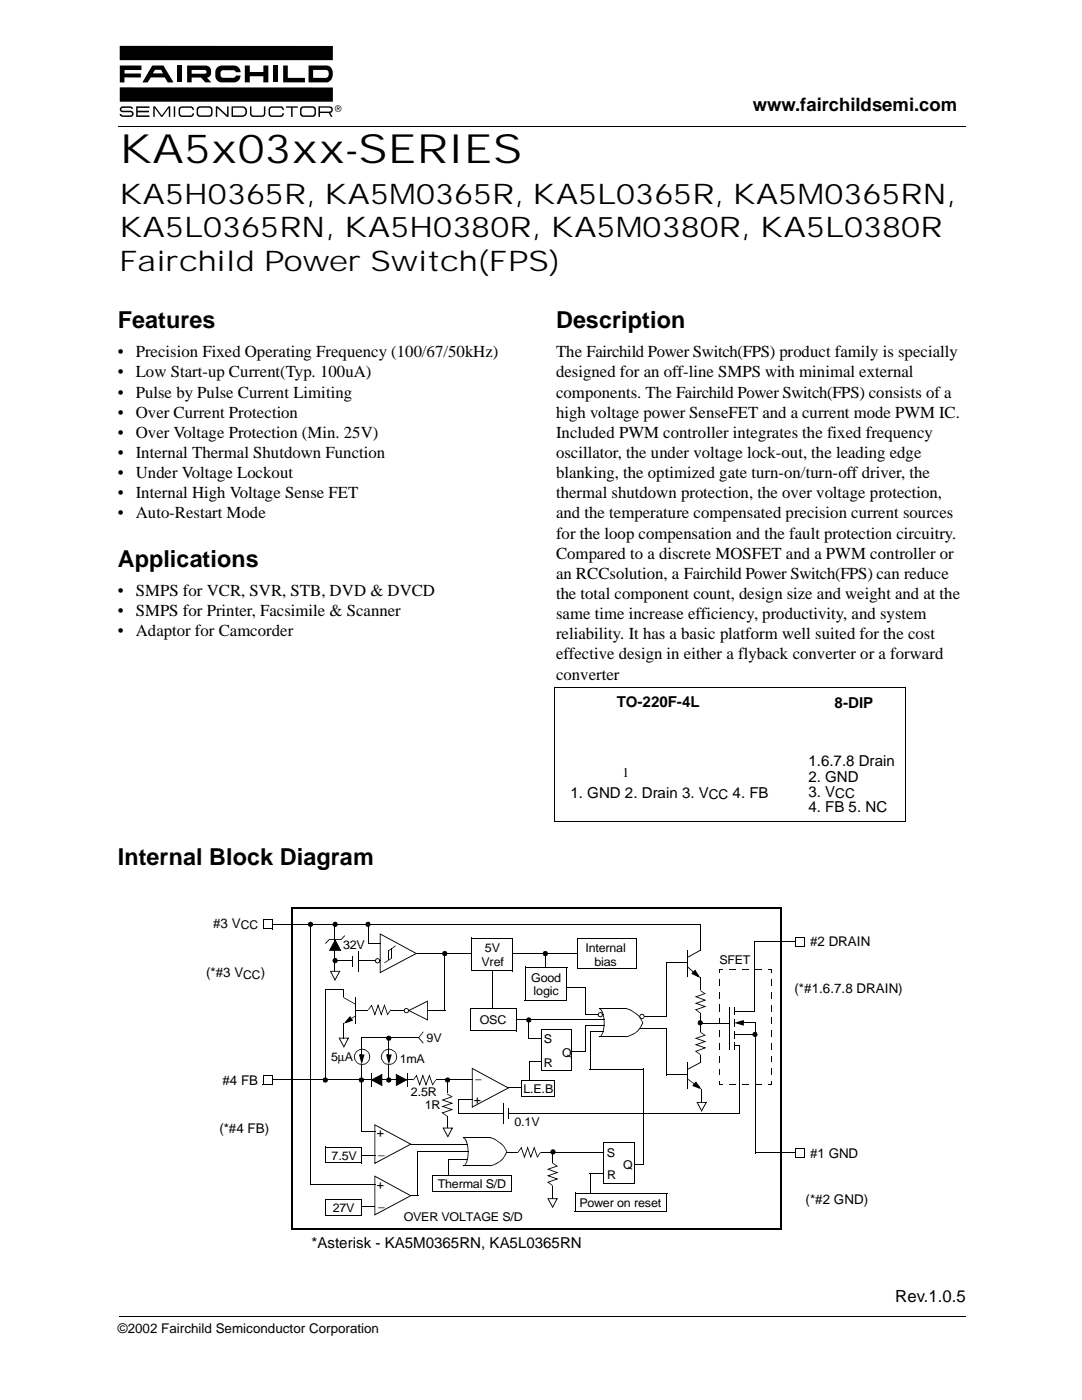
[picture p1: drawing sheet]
<svg xmlns="http://www.w3.org/2000/svg" width="216mm" height="279mm" viewBox="0 0 216 279" stroke-linecap="round" stroke-linejoin="round" font-family="sans-serif">
<path d="M23.7 262.7l.1 .1z" fill="#000"/>
<path d="M23.8 262.8h169" fill="none" stroke="#000" stroke-width=".2"/>
<path d="M196.1 51.3h8.4v168.9h-8.4z" fill="#fff"/>
<path d="M23.7 25.1v.1z" fill="#000"/>
<path d="M23.7 25.1h169" fill="none" stroke="#000" stroke-width=".2"/>
<g fill="#fff">
<path d="M153.2 257.6h39.5v3.6h-39.5z"/>
<path d="M23.7 9h44.5v14.5h-44.5z"/>
</g>
<g fill="#000">
<path d="M23.9 13.1h4.3v.9h-3.3v.7h3.2v.8l-3.3-.1v1.1h-.9zM35.3 13.1h1v3.3h-1zM43.2 13.6l.7-.5h.4h2.4a1.34 1.34 0 0 1 1.3 1.3h-.9l-.6-.4-2.2 .1a.84 .84 0 0 0 .2 1.4h2h.3l.3-.4h.9a1.29 1.29 0 0 1-1.3 1.3h-2.4a1.52 1.52 0 0 1-1.3-2zM48.9 13.1h.9v1.3h2.7v-1.3h1v3.3h-1v-1.2h-2.7v1.2h-1zM54.6 13.1h.9v3.3h-.9zM56.5 13.1h.9v2.4h3.4v.9h-4.3zM23.9 9.2h42.5v2.8h-42.5zM23.9 17.4l42.5 .1v2.8h-42.5zM24.1 21.4l.4-.2 1.8 .1 .3 .4-.8-.2h-1.3l-.3 .1v.2l.1 .3h.2h1.5a.62 .62 0 0 1 .7 .6 .62 .62 0 0 1-.7 .6h-1.5a.63 .63 0 0 1-.6-.5h.3l.3 .2h1.6a.32 .32 0 0 0 .3-.3 .32 .32 0 0 0-.3-.3h-1.6a.57 .57 0 0 1-.6-.3 .57 .57 0 0 1 .2-.7zM27.2 21.2h2.6v.3h-2.3v.6h2.2v.3h-2.2v.6h2.3v.3h-2.6zM30.6 21.2h.3l1.4 1.9 1.3-1.9h.4v2.1h-.3v-1.8l-1.3 1.8h-.2l-1.3-1.8v1.8h-.3zM35.8 21.4l.5-.2h1.8a.65 .65 0 0 1 .6 .8h-.3v-.3l-.4-.2h-1.7l-.3 .2-.1 1 .2 .3 .2 .1h1.7l.4-.2v-.3h.3a.65 .65 0 0 1-.6 .7h-1.8a.64 .64 0 0 1-.7-.6v-.8z"/>
<path d="M43.1 21.2h.3l1.9 1.8v-1.8h.3v2.1h-.3l-2-1.8v1.8h-.2zM49.9 21.2h.3v1.5l.2 .3h2.1l.2-.4v-1.4h.3v1.4a.65 .65 0 0 1-.7 .7h-1.8a.64 .64 0 0 1-.6-.6zM53.8 21.4l.4-.2h1.8a.65 .65 0 0 1 .6 .8h-.2l-.1-.3-.3-.2h-1.7l-.4 .2v1l.2 .3 .2 .1h1.7l.3-.2 .1-.3h.3a.65 .65 0 0 1-.7 .7h-1.8a.64 .64 0 0 1-.6-.6v-.8zM57.1 21.2h2.3v.3h-1v1.8h-.3v-1.8h-1z"/>
<path d="M30.4 13.1l-2 3.4h1.1l.6-1h2.8l.6 1h1.1l-2-3.4zM30.9 13.9h1.2l.4 .7h-2z"/>
<path d="M37.3 13.1v3.3h.9v-.9h1.9l.9 .9h1.2l-.9-.9a1.25 1.25 0 0 0 .9-1.3 1.25 1.25 0 0 0-1.1-1.1zM38.2 14h2.6a.37 .37 0 0 1 .4 .3 .37 .37 0 0 1-.4 .4h-2.6z"/>
<path d="M61.6 13.1v3.3h3.8a1.87 1.87 0 0 0 .1-3.3zM62.5 14h2.6a.86 .86 0 0 1 .5 .8 .86 .86 0 0 1-.5 .7h-2.6z"/>
<path d="M39.4 21.4a1.69 1.69 0 0 0 0 1.7l.5 .2h1.9a.64 .64 0 0 0 .6-.6v-.8a.64 .64 0 0 0-.6-.7h-1.9zM39.6 21.7l.4-.2 1.9 .1a1.14 1.14 0 0 1 .2 1.2l-.4 .2h-2a1.14 1.14 0 0 1-.1-1.3z"/>
<path d="M46.2 21.2v2.1h2.2a1.07 1.07 0 0 0 .9-1.2 1.07 1.07 0 0 0-1.2-.9zM46.5 21.5h1.9a.81 .81 0 0 1 .6 .8 .81 .81 0 0 1-.6 .7h-1.9z"/>
<path d="M60.1 21.4a1.69 1.69 0 0 0 0 1.7l.4 .2h1.9a.64 .64 0 0 0 .6-.6v-.8a.64 .64 0 0 0-.6-.7h-1.9zM60.2 21.7l.4-.2 1.9 .1a1.14 1.14 0 0 1 .2 1.2l-.4 .2h-1.9a1.14 1.14 0 0 1-.2-1.3z"/>
<path d="M63.5 21.2v2.1h.3v-.7h1.8l.4 .7h.4l-.4-.8a.69 .69 0 0 0 .4-.6 .69 .69 0 0 0-.4-.6zM63.8 21.5h2l.3 .4-.1 .3-.3 .1h-1.9z"/>
<path d="M66.9 21.7a.56 .56 0 0 1 1.1 0 .56 .56 0 0 1-1.1 0zM66.8 21.7a.67 .67 0 0 0 1.3 0 .67 .67 0 0 0-1.3 0zM67.2 21.3v.8h.1v-.4l.5 .4-.2-.4h.1v-.3zM67.3 21.4h.3v.2h-.3z"/>
</g>
<path d="M34.8 21.2v2.1" fill="none" stroke="#000" stroke-width=".29"/>
<g fill="#fff">
<path d="M23.5 169.5h168.9v85.9h-168.9z"/>
<path d="M42.2 178.9h6v3.5h-6z"/>
<path d="M165.9 183.5h11v3.3h-11z"/>
<path d="M166 229.3h7.3v3.4h-7.3z"/>
</g>
<path d="M67.7 207.2h1.8l-.9 1.7z" fill="#fff"/>
<path d="M67.7 207.1h2l-1.1 2-.1-.2 .9-1.8 .2 .1-1.9 .1zM67.5 207.1h.3l.9 1.8-.2 .1z" fill="#000"/>
<path d="M92.4 227.1l.2 .1a5 5 0 0 1 .2 5.3l-.4 .2z" fill-rule="evenodd" fill="#fff"/>
<path d="M92.4 227l.1 .2zM92.4 232.6l.1 .1zM92.5 227l.4 .3a5.6 5.6 0 0 1-.1 5.2v-.1l.3-.6 .2-.8v-1.1l-.3-1.9-.2-.6-.4-.2zM92.3 227.1h.2zM92.4 232.6v.1zM92.4 232.6l.2-.1v.2h-.1zM92.6 232.5l.2-.1v.1l-.2 .2z" fill="#000"/>
<path d="M92.5 227.1h5.4M92.5 232.7h5.4" fill="none" stroke="#000" stroke-width=".2"/>
<path d="M97.9 227.1a4.9 4.9 0 0 1 3.2 2.8 4.5 4.5 0 0 1-3.2 2.8z" fill-rule="evenodd" fill="#fff"/>
<g fill="#000">
<path d="M66.8 184.4l.1 .1zM68.5 197.5h.1v1.6h-.1zM70.8 199.1l.2 .1zM75.9 191.7v.2zM75.8 186.4h.1v7.8l-.1-.2 7.2-3.8 .3 .1-7.5 4zM75.8 186.2l7.3 4-.1 .2-7.2-3.9zM83.1 190.2l.1 .2zM68.5 204.2l.2 .1zM69.7 203.1l.3-.2 .2 .3-.3 .2zM69.7 202.9l.2-.1 .1 .4-.8 .9-.2-.3 1.2-.4 .1 .4-.4-.4 .3-.2 .2 .5-1.8 .6zM70.1 203.2l.1 .1zM70.9 200.3v.2z"/>
<path d="M68.5 199.1l2.4 1.2-.1 .1zM70.8 202.7l.1 .2zM70.1 203.2l.7-.5 .1 .2-.7 .4zM94.1 213.2h.2v7.8l-.1-.1 7.2-3.9 .2 .1-7.5 4zM94.1 213.1l7.4 3.9-.1 .2-7.2-3.9zM101.4 217l.1 .2zM74.8 230.5l.1 .1zM74.7 224.5h.2l-.1 7.7v-.1l7.1-3.8h.3l-7.5 4zM74.7 234.7h.2l-.1 7.8v-.1l7.1-3.9 .3 .1-7.5 4zM81.9 228.3l.1 .2zM74.7 224.3l7.3 4-.1 .1-7.1-3.8zM74.7 234.6l7.3 3.9-.1 .2-7.1-3.9z"/>
<path d="M82 238.5h1.5v.2h-1.5zM97.9 227a5.1 5.1 0 0 1 3.3 2.9l-.7 1.4-.9 .7-.1-.1 .8-.8 .8-1.2-.9-1.4-1.4-1-.9-.3zM97.8 227.1h.2zM97.9 232.6v.1zM97.9 232.6l.8-.3v.2l-.8 .2zM98.6 232.3l.9-.4 .1 .1-.9 .5zM74.7 240.7l.1 .2z"/>
</g>
<g fill="none" stroke="#000" stroke-width=".2">
<path d="M64.8 197.6h3.7M64.9 197.6v17.9M66.8 191.8h9.1M66.8 184.5v9.4M70.9 199.2v5.1M73.4 188.2h2.5M73.4 184.4v3.8M83.2 190.3h32.1M88.8 190.2v11.5M68.6 204.3v2.9M70.8 201.7h18.1M72.1 207.1h11.4"/>
<path d="M72.2 207.1v18.9M101.5 217.1h2.6M64.9 232.1h7.3M65 228.9h7.3M65 239.4h7.3M65 228.9v3.2M65 239.3v3.2M72.1 230.5h2.7M72.2 228.9v3.3M72.2 239.4v3.2M72.2 225.9h2.7M82 228.4h11.3"/>
<path d="M83.4 229.9h10.1M83.4 229.8v8.8M86.3 237.8h15.7M86.4 234.4v3.4M86.4 234.5h15.7M89.5 231.5h3.8M89.5 231.4v3.1M101 230h19.4M102 234.5v3.4M110.3 230v9.2M114.8 238.1v3.6M114.8 238.2h18.3"/>
<path d="M117.7 234.1h2.8M117.8 234.1v4.1M120.4 236.2h6.1M120.4 228h6.2M120.4 227.9v8.3M126.5 228v8.3M133.1 238.2v3.6M64.9 242.5h7.3M72.1 240.8h2.6M114.7 241.7h18.4"/>
</g>
<path d="M69.8 203l.4 .6-1.1 .4z" fill-rule="evenodd" fill="#000"/>
<path d="M119.5 201.3l.3 .1a5.1 5.1 0 0 1 .1 5.3l-.4 .2z" fill-rule="evenodd" fill="#fff"/>
<path d="M119.5 201.2l.1 .2zM119.5 206.8l.1 .2zM119.6 201.2l.4 .3a5.7 5.7 0 0 1 0 5.3l-.1-.1 .3-.6 .2-.9 .1-1-.3-2-.3-.6-.4-.2zM119.4 206.9h.2zM119.5 201.2v.2zM119.5 206.8h.2l.1 .1-.3 .1zM119.7 206.8l.2-.1 .1 .1-.2 .1z" fill="#000"/>
<path d="M119.6 201.3h5.5M119.6 206.9h5.5" fill="none" stroke="#000" stroke-width=".2"/>
<path d="M125 201.3a4.8 4.8 0 0 1 3.3 2.8 4.4 4.4 0 0 1-3.3 2.8z" fill-rule="evenodd" fill="#fff"/>
<path d="M89.3 215.4l.2 .1zM103.1 203.5l.1 .1zM125 201.2a5 5 0 0 1 3.4 3l-.8 1.3-.9 .8-.1-.2 .9-.7 .7-1.2-.9-1.5-1.3-.9-1-.4zM125 201.2v.2zM124.9 206.9h.2zM125 206.8l.8-.3 .1 .2-.9 .3zM125.8 206.5l.8-.4 .1 .2-.8 .4z" fill="#000"/>
<g fill="none" stroke="#000" stroke-width=".2">
<path d="M104.7 199.6h8.4M104.8 193h8.4M104.8 192.9v6.7M113 197h3.8M113.1 193v6.7M115.2 193.3h11.8M115.3 187.2v6.1M115.3 187.3h11.8M116.8 197v5.6M127 187.3v6.1M89.4 215.5v9.6M93.8 205.7h9.3"/>
<path d="M93.9 201.3v4.4M93.9 201.3h9.3M103.1 201.3v4.5M103.2 203.5h17.4M104 218.7h6.7M104.1 215.6h6.6M104.1 215.6v3.1M105.5 207.2h2.6M105.5 203.5v3.8M105.7 211.8v3.8M105.7 211.9h2.4M107.9 213.7h6.2"/>
<path d="M108 205.5h6.2M108 205.4v8.3M110.7 215.6v3.2M114 209.9h2.9M114.1 205.5v8.2M116.8 202.5h3.6M116.8 204.7h3.8M116.8 204.6v5.3"/>
</g>
<path d="M94 187.2h8.3v6.6h-8.3z" fill="#fff"/>
<path d="M93.9 193.8h8.4M94 187.2h8.4M94 187.1v6.7M98.3 193.8v7.6M102.3 187.2v6.6M108.8 190.5v2.6M54.4 215.5h39.9M77.6 207.1v8.4M117.6 213.4h10.9M117.7 206h2.7M117.7 205.9v7.5M128.5 213.3v19" fill="none" stroke="#000" stroke-width=".2"/>
<path d="M98.3 193.7l.1 .1zM108.8 190.4l.1 .1zM54.3 215.4l.1 .2zM77.5 207.1h.1zM83.5 207.2l.1-.1 .9 1-.1 .1zM84.4 205.9l.1 .1zM84.4 205.9l.1 .1-1 1.2zM84.5 208.1l-.1 .1zM126.6 232.2h2v.2h-2z" fill="#000"/>
<path d="M119.5 202.2l.3-.1 .3 .1 .1 .3-.1 .3-.3 .1-.3-.1-.2-.3z" fill-rule="evenodd" fill="#fff"/>
<g fill="#000">
<path d="M52.5 185.3h1.9v.2h-1.9zM52.5 183.5h.2v1.9h-.2zM52.6 183.5h1.9v.1h-1.9zM54.4 183.6h.1v1.9h-.1zM137.1 189.7l.2 .1zM137.2 191l.1 .1zM137.2 190.9l2.5-1.3 .1 .1-2.5 1.4zM137.1 193l.2-.1zM137.2 193l.1-.1 1.1 1-.1 .1zM138.3 193.9l.3 .2-.3 .3-.2-.3zM138.3 193.9l.5-.4 1 1.7-1.8-.9 .3-.2 1.1 .5-.2 .3-.6-1.1 .2-.1-.3 .4zM138.4 193.9l-.1 .2z"/>
<path d="M143.5 193.4h.2v.8h-.2zM143.5 199.2l.2 .1zM143.5 198h.2v1.2h-.2zM143.5 196.6l.2 .1zM143.5 195.5h.2v1.1h-.2zM143.6 193.4h.7v.2h-.7zM145.5 193.4l.1 .2zM145.6 193.4h1.3v.2h-1.3zM148.1 193.4l.1 .2zM148.2 193.4h1.2v.2h-1.2zM150.7 193.4l.1 .2zM150.8 193.4h1.2v.2h-1.2z"/>
<path d="M153.3 193.4h.8v.2h-.8zM153.9 193.5h.2v.7h-.2zM153.9 195.5h.2zM153.9 195.5h.2v1.2h-.2zM153.9 198l.2 .1zM153.9 198.1h.2v1.2h-.2zM52.4 216.4h1.9v.1h-1.9zM52.4 214.5h.2v2h-.2zM52.5 214.5h1.9v.2h-1.9zM54.2 214.6h.2v1.9h-.2zM119.4 202.2l.4-.2 .3 .1 .2 .4-.2 .1v-.3l-.3-.2-.3 .2-.1 .3 .1 .2 .3 .1 .3-.4 .2 .1-.1 .3-.4 .1-.4-.1-.1-.3zM120.1 202.5l.2 .1z"/>
<path d="M137.1 212l.2 .1zM137.1 213.4l.1 .1zM137.2 213.3l2.5-1.3h.2l-2.7 1.5zM137.2 215.2v.2zM137.2 215.3l1.3 .9-.1 .1-1.2-.9zM138.5 216.2l.2 .2-.2 .3-.2-.2zM138.7 216l.2-.1 1.1 1.5-1.9-.7 .4-.2 1.1 .4-.2 .3-.7-1 .2-.3-.2 .5-.2-.2zM138.5 216.2v.2zM139.9 217.4l.2 .1zM143.5 216.4h.8v.2h-.8zM143.5 215.8h.2v.7h-.2zM143.5 214.5h.2z"/>
<path d="M143.5 213.3h.2v1.2h-.2zM143.5 211.9l.2 .1zM143.5 210.7h.2v1.2h-.2zM143.5 209.4l.2 .1zM143.5 208.2h.2v1.2h-.2zM143.5 206.8l.2 .1zM143.5 205.7h.2v1.1h-.2zM143.5 204.3l.2 .1zM143.5 203.1h.2v1.2h-.2zM143.5 201.8h.2zM143.5 200.5h.2v1.3h-.2zM145.5 201.1l.1 .1z"/>
<path d="M145.5 204.1l.1 .2zM145.5 216.4h1.3v.2h-1.3zM146.4 208.5h1.2v.2h-1.2zM146.4 201l.2 .1zM146.4 201.1h.2v1.4h-.2zM146.4 203.4l.2 .1zM146.4 203.5h.2v1.4h-.2zM146.4 205.7l.2 .1zM146.4 205.8h.2v1.4h-.2zM146.4 208l.2 .1zM146.4 208.1h.2v1.4h-.2zM146.4 206.4l.1 .1z"/>
<path d="M146.8 216.4l.1 .2zM148.1 203.8h.3v.3h-.3zM148.1 216.4h1.3v.2h-1.3zM146.5 204.1l1.9-.5-.1 .4-1.1 .3-.1-.3 1.2 .3-.1 .3-.1-.5h.3v.6zM149.4 216.4v.2zM150.7 216.4h1.2v.2h-1.2zM151.9 216.4l.1 .2zM153.3 216.4h.7v.2h-.7zM153.9 200.5l.2 .1zM153.9 200.6h.2v1.2h-.2zM153.9 203.1l.2 .1zM153.9 203.2h.2v1.2h-.2z"/>
<path d="M153.9 205.7h.2zM153.9 205.7h.2v1.2h-.2zM153.9 208.2l.2 .1zM153.9 208.3h.2v1.2h-.2zM153.9 210.7l.2 .1zM153.9 210.8h.2v1.2h-.2zM153.9 213.3l.2 .1zM153.9 213.4h.2v1.1h-.2zM153.9 215.8h.2v.8h-.2z"/>
</g>
<g fill="none" stroke="#000" stroke-width=".2">
<path d="M54.4 184.4h85.3M62 184.4v52M132.9 192.2h4.4M133 192.2v10.7M137.2 189.8v5.2M139.7 184.4v5.3M139.8 195v17M150.5 187.8v14M150.5 187.9h8.3M91.5 219.4h2.8M91.6 219.4v2.9M127.6 205.2h5.5"/>
<path d="M128.4 202.9h4.6M133.1 214.5h4.2M133.1 205.2v9.4M137.2 212.1v5.2M139.7 204.2h5.8M140 217.5v2.8M145.5 201.2v8.3M146.4 201.8h4.2M146.5 206.5h4.2M147.6 208.5v13.7M148.3 204.1h2.5M150.7 204.1v26.1"/>
<path d="M61.9 236.4h13M91.6 222.3h56.1M150.7 230.1h8.1"/>
</g>
<g fill="#000">
<path d="M138.4 194l.3-.2 .6 1-1.1-.5z" fill-rule="evenodd"/>
<path d="M138.8 216.1l.7 .9-1.1-.4z" fill-rule="evenodd"/>
<path d="M147.1 204.1l1.2-.3v.7z" fill-rule="evenodd"/>
</g>
<path d="M58.3 181.3h97.7M58.3 181.1v64.2M155.8 181.3v64.2M58.2 245.3h97.6" fill="none" stroke="#000" stroke-width=".34"/>
<path d="M158.7 229.2h1.9v1.8h-1.9z" fill="#fff"/>
<path d="M158.7 230.9h1.9v.2h-1.9zM158.7 229.1h.1v1.9h-.1zM158.7 229.1h2v.1h-2zM160.5 229.2h.2v1.9h-.2z" fill="#000"/>
<circle cx="77.6" cy="210.9" r="1.54" fill="#fff"/>
<path d="M76.5 209.8a1.62 1.62 0 0 1 1.7-.4 1.62 1.62 0 0 1 1 1.5h-.1l-.1-.5-.3-.6-1.1-.3-1 .4-.3 .5-.1 .5 .4 1.1 .4 .3h.6h.5l.6-.3 .3-.5 .1-.6h.1a1.63 1.63 0 0 1-2.2 1.5 1.63 1.63 0 0 1-.5-2.6zM79.1 210.9h.1z" fill="#000"/>
<circle cx="72.3" cy="210.9" r="1.53" fill="#fff"/>
<path d="M71.8 210.4h.4v.4h-.4zM72.1 209.3l.2 .1zM72.1 209.4h.2v1.1h-.2zM71.6 210.4l.4 .2 .3 1.2h-.3l.3-1.2 .4 .1-.5 .1v-.4h.5l-.5 2zM71.1 209.8a1.61 1.61 0 0 1 1.8-.4 1.61 1.61 0 0 1 1 1.5h-.2l-.1-.5-.3-.6-1-.3-1.1 .4-.3 .5-.1 .5 .4 1.1 .5 .3h.6h.5l.5-.3 .3-.5 .1-.6h.2a1.62 1.62 0 0 1-2.3 1.5 1.62 1.62 0 0 1-.5-2.6zM73.7 210.9h.2zM77.3 210.4h.3v.4h-.3zM77.5 209.3l.2 .1zM77.5 209.4h.2v1.1h-.2zM77 210.4l.4 .2 .4 1.2h-.4l.4-1.2 .3 .1-.5 .1v-.4h.5l-.5 2z" fill="#000"/>
<g fill="#000">
<path d="M71.8 210.6h.7l-.3 1.2z" fill-rule="evenodd"/>
<path d="M77.3 210.6h.6l-.3 1.2z" fill-rule="evenodd"/>
</g>
<path d="M66 193.8h1.8l-1 1.8z" fill="#fff"/>
<path d="M66 193.8h1.9l-1.1 2v-.3l.9-1.7 .2 .1h-1.9zM65.8 193.8h.2l.9 1.7-.1 .1z" fill="#000"/>
<path d="M88.4 225.1h1.9l-.9 1.7z" fill="#fff"/>
<path d="M88.4 225h2l-1 2-.1-.2 .9-1.7 .1 .1h-1.9zM88.3 225l.2 .1 1 1.7-.2 .1z" fill="#000"/>
<path d="M109.3 239.2h1.9l-.9 1.7z" fill="#fff"/>
<path d="M109.3 239.1h2l-1 2-.1-.2 .9-1.7 .2 .1h-2zM109.2 239.1l.2 .1 1 1.7-.2 .1z" fill="#000"/>
<path d="M127.8 202.5l.3-.1 .3 .1 .2 .4-.2 .3-.3 .1-.3-.1-.2-.3z" fill-rule="evenodd" fill="#fff"/>
<path d="M127.8 202.4l.3-.1 .4 .2 .2 .3-.2 .1-.4-.4-.3 .1-.1 .2 .4 .5 .4-.5 .2 .1-.3 .3-.3 .2-.4-.2-.1-.3zM128.5 202.8l.2 .1z" fill="#000"/>
<path d="M139.1 220h1.8l-.9 1.7z" fill="#fff"/>
<path d="M139.1 219.9h2l-1.1 2-.1-.2 .9-1.7h.2l-1.9 .1zM138.9 219.9l.3 .1 .9 1.7h-.2z" fill="#000"/>
<path d="M158.7 187h1.9v1.8h-1.9z" fill="#fff"/>
<g fill="#000">
<path d="M64.9 188.2l.1 .2zM65.6 187.5l.1 .1-.7 .7-.1-.1zM66.9 187.4l1.2 2.3h-2.3v-.1h2.2l-.1 .1-1.1-2zM66.8 187.6l.2 .1-1.1 2h-.3zM68.7 186.7l.1 .1-.7 .8-.1-.1zM68.7 186.6l.1 .2zM158.7 188.8h1.9v.1h-1.9zM158.7 186.9h.1v1.9h-.1zM158.7 186.9h2v.2h-2zM160.5 187h.2v1.9h-.2zM74 214.2h.1zM74.2 215.4l2 1.1 .1 .3-2.2-1.2z"/>
<path d="M73.9 215.5l2.4-1.2v2.3h-.2l.1-2.2v.1l-2 1.1zM79 214.3l2.3 1.2-.2 .1-2.1-1.1 .1-.1 .1 2.2h-.2zM79 216.5l2.1-1.1 .1 .2-2.2 1.2zM81.2 214.2h.1z"/>
</g>
<path d="M66.9 187.6l1 2.1h-2.1zM74.1 215.5l2.1-1v2.1zM79.1 214.5l2 1-2 1.1z" fill="#000"/>
<path d="M65.7 187.5h2.4M74 214.2v2.7M81.2 214.2v2.7" fill="none" stroke="#000" stroke-width=".2"/>
<path d="M70.4 191h1v1.9h-1z" fill="#fff"/>
<path d="M70.3 190.8l.2 .1zM71.4 189.8l.1 .1z" fill="#000"/>
<path d="M70.4 190.9v2.1M71.5 189.9v4.1" fill="none" stroke="#000" stroke-width=".2"/>
<path d="M75 191.4l.3-.1 .3 .1 .2 .4-.2 .3-.3 .1-.3-.1-.1-.3z" fill-rule="evenodd" fill="#fff"/>
<path d="M75 191.3l.3-.1 .4 .1 .2 .5h-.2l-.1-.3-.3-.1-.2 .1-.1 .3 .4 .3 .2-.1 .1-.3 .2 .1-.2 .4-.4 .1-.4-.2-.1-.3zM75.7 191.7l.2 .1z" fill="#000"/>
<path d="M100.5 221.3h1v1.9h-1z" fill="#fff"/>
<path d="M100.4 220.2l.2 .1zM101.5 221.1l.1 .1z" fill="#000"/>
<path d="M100.5 220.3v4M101.6 221.2v2.2" fill="none" stroke="#000" stroke-width=".2"/>
<path d="M82.5 214.9h4.4v1.3h-4.4z" fill="#fff"/>
<path d="M82.4 215.5l.1 .1zM83.1 214.5l.7 2h-.1l.7-2.1 .7 2.1h-.2l.8-2.1 .1 .3-.8 2-.7-2 .2-.1-.8 2.1-.7-2 .2-.1-.7 1-.1-.1zM85.6 214.7l.2-.1 .6 1.9-.1 .2zM86.9 215.5l.1 .1-.6 .9-.1-.1zM86.9 215.5l.1 .1z" fill="#000"/>
<path d="M73.5 200.9h4.5v1.3h-4.5z" fill="#fff"/>
<path d="M73.4 201.5h.2zM74.1 200.6l.1-.1 .7 2-.2-.1 .7-2 .8 2.1-.2-.1 .7-2 .1 .3-.7 2-.7-2 .1-.1-.7 2.1-.8-2 .2-.1-.6 .9h-.2zM76.6 200.7l.2-.1 .6 1.8-.1 .2zM77.9 201.5l.1 .1-.6 .9-.1-.1zM77.9 201.5h.2z" fill="#000"/>
<path d="M81.6 201.7l3.7-1.9v3.7z" fill="#fff"/>
<path d="M81.4 201.7l3.9-2v.2l-3.7 1.9zM81.6 201.6l3.8 1.9h-.2v-3.7l.2-.2v4.1l-3.9-1.9z" fill="#000"/>
<path d="M80.8 201.4l.3-.1 .3 .1 .1 .3-.1 .3-.3 .1-.3-.1-.2-.3z" fill-rule="evenodd" fill="#fff"/>
<path d="M80.7 201.3l.3-.1 .4 .1 .2 .3-.2 .1v-.2l-.3-.2-.3 .2-.1 .2 .2 .3 .2 .1 .3-.2-.1 .1 .1-.3h.2l-.1 .4-.4 .1-.4-.1-.1-.4zM81.4 201.7h.2z" fill="#000"/>
<path d="M103.4 229.3h4.5v1.3h-4.5z" fill="#fff"/>
<path d="M103.3 229.9l.2 .1zM104.1 228.9l.6 2h-.1l.7-2.1 .7 2.1h-.2l.8-2.1 .1 .3-.8 2.1-.7-2.1 .2-.1-.8 2.2-.7-2.1 .2-.1-.6 1-.2-.1zM106.5 229.1l.2-.1 .6 1.9-.1 .2zM107.8 229.9l.1 .1-.6 .9-.1-.1zM107.8 229.9l.1 .1z" fill="#000"/>
<path d="M88.6 218.3h1.3v4.4h-1.3z" fill="#fff"/>
<path d="M88.3 219.5l1.9-.7 .1 .1-2 .7zM89.2 218.2v.2zM89.3 218.3l.9 .5-.1 .1-.9-.5zM89.3 222.7l-.1 .2zM88.1 219.5h.2l2.2 .7-2.2 .7v-.2l2.2 .7-2.2 .8v-.2l1 .7-.1 .1-1.1-.7 2.1-.7v.1l-2.1-.7 2.1-.7v.2z" fill="#000"/>
<path d="M109.6 232.1h1.3v4.5h-1.3z" fill="#fff"/>
<path d="M109.3 233.3l1.9-.7 .1 .1-1.9 .7zM110.3 236.5l-.1 .2zM109.1 233.3h.3l2 .7-2 .7-.1-.1 2.2 .7-2.1 .7-.1-.2 1 .7-.1 .1-1.1-.7 2.1-.7v.2l-2.1-.7 2.1-.8v.2zM110.3 232l-.1 .2zM110.3 232.1l.9 .6-.1 .1-.9-.6z" fill="#000"/>
<path d="M139.1 206h1.3v4.4h-1.3z" fill="#fff"/>
<path d="M138.9 207.1l1.8-.6 .1 .1-1.9 .7zM139.8 210.4l-.1 .2zM138.6 207.2l.3-.1 2.1 .8-2.1 .7v-.2l2.1 .7-2.1 .8v-.2l.9 .7-.1 .1-1.1-.7 2.1-.8v.2l-2.1-.7 2.1-.7v.1zM139.8 205.9l-.1 .2zM139.8 206l.9 .5-.1 .2-.9-.6z" fill="#000"/>
<path d="M139.1 197.7h1.3v4.4h-1.3z" fill="#fff"/>
<g fill="#000">
<path d="M61.6 184.1l.4-.2 .3 .2 .2 .4h-.2l-.1-.3-.3-.1-.2 .1-.1 .3 .1 .2 .3 .1 .3-.4 .2 .1-.1 .3-.4 .2-.4-.2-.2-.3zM62.3 184.4l.2 .1zM66.5 184.1l.4-.2 .3 .2 .2 .4h-.2l-.1-.3-.3-.1-.2 .1-.1 .3 .1 .2 .3 .1 .3-.4 .2 .1-.1 .3-.4 .2-.4-.2-.2-.3zM67.2 184.4l.2 .1zM66.5 191.4l.4-.2 .3 .1 .2 .4-.2 .1-.1-.3-.3-.2-.2 .2-.1 .3 .1 .2 .3 .1 .3-.4 .2 .1-.1 .3-.4 .1-.4-.1-.2-.3zM67.2 191.7l.2 .1zM73 184.1l.4-.2 .4 .2 .2 .4h-.2l-.1-.3-.3-.1-.2 .1-.1 .3 .1 .2 .3 .1 .3-.4 .2 .1-.2 .3-.3 .2-.5-.2-.1-.3zM73.8 184.4l.2 .1zM76.7 192.1l.1 .1zM76.7 192.1l1.4-1 .1 .2-1.4 .9zM77.4 189.7h.2zM77.4 189.7h.2v1.9h-.2z"/>
<path d="M77.4 189.7l.2 .1zM77.5 189.7l1.4-1 .1 .1-1.4 1zM78.1 189.3l.2 .1zM78.1 189.4h.2v1.8h-.2zM78.2 191.1v.2zM78.9 188.7l.1 .1zM88.3 189.9l.4-.1 .4 .1 .2 .3-.2 .1v-.2l-.4-.2-.2 .2-.1 .2 .1 .3 .3 .1 .3-.2-.1 .1 .1-.3h.2l-.1 .4-.4 .1-.4-.1-.2-.4zM89.1 190.3h.2zM108.4 189.9l.4-.1 .4 .1 .1 .3-.1 .1-.1-.2-.3-.2-.3 .2v.2l.1 .3 .2 .1 .3-.2v.1l.1-.3h.1l-.1 .4-.4 .1-.3-.1-.2-.4zM109.2 190.3h.1zM138.9 198.8l1.8-.6 .1 .1-1.9 .7zM139.8 197.6l-.1 .2z"/>
<path d="M139.8 197.7l.9 .5-.1 .2-.9-.6zM64.6 215.1l.3-.1 .4 .2 .1 .3-.1 .1-.1-.3-.3-.1-.2 .1-.1 .2 .1 .4h.2l.3-.1v.1l.1-.4 .1 .1-.1 .3-.4 .2-.4-.2-.1-.4zM65.3 215.5h.1zM71.8 215.1l.3-.1 .4 .2 .1 .3-.1 .1-.1-.3-.3-.1-.2 .1-.1 .2 .1 .4h.2l.3-.1-.1 .1 .2-.4 .1 .1-.1 .3-.4 .2-.4-.2-.1-.4zM72.5 215.5h.1zM77.2 215.2l.3-.2 .4 .1 .2 .4-.2 .1v-.3l-.3-.1-.3 .1-.1 .3 .1 .3h.3l.3-.1-.1 .1 .1-.4 .2 .1-.1 .3-.4 .2-.4-.2-.2-.3zM77.9 215.5h.2zM77.2 206.8l.3-.1 .4 .1 .2 .4-.2 .1v-.3l-.3-.2-.3 .2-.1 .3 .4 .3 .3-.2v-.2l.2 .1-.2 .3-.4 .1-.3-.1-.2-.4zM77.9 207.2l.2 .1zM88.9 215.2l.4-.2 .4 .1 .1 .4-.1 .1-.2-.3-.2-.1-.3 .1-.1 .3 .2 .3h.3h.1l.2-.4 .1 .1-.1 .3-.3 .2-.5-.2-.1-.3zM89.7 215.5h.1zM105.1 203.2l.4-.2 .4 .2 .1 .3-.1 .1-.1-.3-.3-.1-.3 .1v.3l.1 .3h.2l.3-.1-.1 .1 .2-.4 .1 .1-.1 .3-.4 .2-.3-.1-.2-.4z"/>
<path d="M105.9 203.5h.1zM139.8 202.1l-.1 .2zM138.6 198.9l.3-.1 2 .8-2 .7v-.1l2.1 .7-2.1 .7v-.2l.9 .7-.1 .1-1.1-.7 2.1-.7v.2l-2.1-.8 2.1-.7v.2zM139.4 203.7l.3-.1 .4 .1 .2 .4-.2 .1-.1-.3-.3-.1-.3 .1v.3l.3 .3 .3-.2 .1-.2 .2 .1-.2 .3-.4 .1-.4-.1-.1-.4zM140.1 204.1l.2 .1zM150.3 206l.4-.1 .3 .1 .2 .5h-.2l-.1-.3-.3-.1-.2 .1-.1 .3 .1 .2 .3 .1 .3-.4 .2 .1-.2 .3-.3 .2-.5-.2-.1-.3zM151 206.4l.2 .1zM109.9 229.5l.4-.1 .4 .1 .2 .3-.2 .1v-.2l-.4-.2-.2 .2-.1 .2 .1 .3 .3 .1 .3-.2-.1 .1 .1-.3h.2l-.2 .4-.3 .1-.4-.1-.2-.4zM110.7 229.9l.2-.1z"/>
</g>
<g fill="#000">
<path d="M61.6 184.1l.4-.1 .3 .1 .1 .4-.1 .3-.3 .1-.4-.1-.1-.3z" fill-rule="evenodd"/>
<path d="M66.5 184.1l.4-.1 .3 .1 .1 .4-.1 .3-.3 .1-.4-.1-.1-.3z" fill-rule="evenodd"/>
<path d="M66.5 191.4l.4-.1 .3 .1 .1 .3-.1 .3-.3 .2-.4-.2-.1-.3z" fill-rule="evenodd"/>
<path d="M73.1 184.1l.3-.1 .3 .1 .2 .4-.2 .3-.3 .1-.3-.1-.1-.3z" fill-rule="evenodd"/>
<path d="M88.4 190l.3-.1 .4 .1 .1 .3-.1 .3-.4 .2-.3-.2-.1-.3z" fill-rule="evenodd"/>
<path d="M108.5 190l.3-.1 .3 .1 .2 .3-.2 .3-.3 .2-.3-.2-.1-.3z" fill-rule="evenodd"/>
<path d="M64.6 215.2l.3-.1 .3 .1 .2 .3-.2 .4-.3 .1-.3-.1-.1-.4z" fill-rule="evenodd"/>
<path d="M71.8 215.2l.3-.1 .3 .1 .2 .3-.2 .4-.3 .1-.3-.1-.1-.4z" fill-rule="evenodd"/>
<path d="M77.3 215.2l.3-.1 .3 .1 .1 .3-.1 .4-.3 .1-.3-.1-.2-.4z" fill-rule="evenodd"/>
<path d="M77.3 206.9l.3-.1 .3 .1 .1 .3-.1 .3-.3 .1-.3-.1-.2-.3z" fill-rule="evenodd"/>
<path d="M89 215.2l.3-.1 .3 .1 .1 .3-.1 .4-.3 .1-.3-.1-.1-.4z" fill-rule="evenodd"/>
<path d="M105.2 203.2l.3-.1 .3 .1 .2 .3-.2 .4-.3 .1-.3-.1-.1-.4z" fill-rule="evenodd"/>
<path d="M139.4 203.8l.3-.1 .3 .1 .2 .3-.2 .3-.3 .2-.3-.2-.1-.3z" fill-rule="evenodd"/>
<path d="M150.3 206.1l.4-.1 .3 .1 .1 .4-.1 .3-.3 .1-.4-.1-.1-.3z" fill-rule="evenodd"/>
<path d="M110 229.6l.3-.2 .4 .2 .1 .3-.1 .3-.4 .1-.3-.1-.1-.3z" fill-rule="evenodd"/>
</g>
<g fill="#fff">
<path d="M23.7 27.1h168.7v32.9h-168.7z"/>
<path d="M110.7 137.2h69.9v26.7h-69.9z"/>
</g>
<path d="M110.7 137.2h70M110.7 137.2v26.7M180.6 137.2v26.8M110.6 163.9h70" fill="none" stroke="#000" stroke-width=".2"/>
<g fill="#fff">
<path d="M125.3 143.4h15v10.4h-15z"/>
<path d="M164.4 143.1h8.7v6.5h-8.7z"/>
</g>
<text font-size="8" x="23.7" y="32.5">KA5x03xx-SERIES</text>
<g font-size="5.7">
<text x="23.7" y="40.6">KA5H0365R, KA5M0365R, KA5L0365R, KA5M0365RN,</text>
<text x="23.7" y="47.4">KA5L0365RN, KA5H0380R, KA5M0380R, KA5L0380R</text>
<text x="23.7" y="54.1">Fairchild Power Switch(FPS)</text>
</g>
<g font-size="4.7">
<text x="23.5" y="65.4">Features</text>
<text x="111" y="65.4">Description</text>
<text x="23.5" y="113.1">Applications</text>
<text x="23.5" y="172.6">Internal Block Diagram</text>
</g>
<text font-size="3.7" x="150.2" y="22.1">www.fairchildsemi.com</text>
<g font-size="3.3">
<text x="23.5" y="71.3">•</text>
<text x="27.1" y="71.3">Precision Fixed Operating Frequency (100/67/50kHz)</text>
<text x="111" y="71.3">The Fairchild Power Switch(FPS) product family is specially</text>
<text x="23.5" y="75.3">•</text>
<text x="27.1" y="75.3">Low Start-up Current(Typ. 100uA)</text>
<text x="111" y="75.3">designed for an off-line SMPS with minimal external</text>
<text x="23.5" y="79.3">•</text>
<text x="23.5" y="83.4">•</text>
<text x="27.1" y="79.3">Pulse by Pulse Current Limiting</text>
<text x="27.1" y="83.4">Over Current Protection</text>
<text x="111" y="79.3">components. The Fairchild Power Switch(FPS) consists of a</text>
<text x="111" y="83.4">high voltage power SenseFET and a current mode PWM IC.</text>
<text x="23.5" y="87.4">•</text>
<text x="27.1" y="87.4">Over Voltage Protection (Min. 25V)</text>
<text x="111" y="87.4">Included PWM controller integrates the fixed frequency</text>
<text x="23.5" y="91.4">•</text>
<text x="23.5" y="95.4">•</text>
<text x="27.1" y="91.4">Internal Thermal Shutdown Function</text>
<text x="27.1" y="95.4">Under Voltage Lockout</text>
<text x="111" y="91.4">oscillator, the under voltage lock-out, the leading edge</text>
<text x="111" y="95.4">blanking, the optimized gate turn-on/turn-off driver, the</text>
<text x="23.5" y="99.4">•</text>
<text x="27.1" y="99.4">Internal High Voltage Sense FET</text>
<text x="111" y="99.4">thermal shutdown protection, the over voltage protection,</text>
<text x="23.5" y="103.5">•</text>
<text x="27.1" y="103.5">Auto-Restart Mode</text>
<text x="111" y="103.5">and the temperature compensated precision current sources</text>
<text x="111" y="107.5">for the loop compensation and the fault protection circuitry.</text>
<text x="111" y="111.5">Compared to a discrete MOSFET and a PWM controller or</text>
<text x="23.5" y="118.9">•</text>
<text x="27.1" y="118.9">SMPS for VCR, SVR, STB, DVD &amp; DVCD</text>
<text x="111" y="115.5">an RCCsolution, a Fairchild Power Switch(FPS) can reduce</text>
<text x="111" y="119.5">the total component count, design size and weight and at the</text>
<text x="23.5" y="122.9">•</text>
<text x="27.1" y="122.9">SMPS for Printer, Facsimile &amp; Scanner</text>
<text x="111" y="123.6">same time increase efficiency, productivity, and system</text>
<text x="23.5" y="126.9">•</text>
<text x="27.1" y="126.9">Adaptor for Camcorder</text>
<text x="111" y="127.6">reliability. It has a basic platform well suited for the cost</text>
<text x="111" y="131.6">effective design in either a flyback converter or a forward</text>
<text x="111" y="135.6">converter</text>
<text x="178.6" y="259.8">Rev.1.0.5</text>
</g>
<g font-size="3">
<text x="123.1" y="141.1">TO-220F-4L</text>
<text x="166.5" y="141.4">8-DIP</text>
<text x="161.3" y="153">1.6.7.8 Drain</text>
<text x="161.3" y="156">2. GND</text>
<text x="113.8" y="159.2">1. GND 2. Drain 3. VCC 4. FB</text>
<text x="161.3" y="159">3. VCC</text>
<text x="161.3" y="162">4. FB 5. NC</text>
<text x="62.2" y="249">*Asterisk - KA5M0365RN, KA5L0365RN</text>
</g>
<g font-size="2.7">
<text x="124.2" y="155.1">1</text>
<text x="42.5" y="185.2">#3 VCC</text>
<text x="161.6" y="188.9">#2 DRAIN</text>
<text x="41.1" y="195">(*#3 VCC)</text>
<text x="158.5" y="198.2">(*#1.6.7.8 DRAIN)</text>
<text x="44.4" y="216.5">#4 FB</text>
<text x="43.8" y="226.1">(*#4 FB)</text>
<text x="161.6" y="231.1">#1 GND</text>
<text x="160.7" y="240.3">(*#2 GND)</text>
<text x="23.5" y="266">©2002 Fairchild Semiconductor Corporation</text>
</g>
<g font-size="2.4">
<text x="68.5" y="189.4">32V</text>
<text x="96.8" y="190">5V</text>
<text x="116.8" y="190">Internal</text>
<text x="96.1" y="192.7">Vref</text>
<text x="106" y="195.9">Good</text>
<text x="118.6" y="192.7">bias</text>
<text x="143.6" y="192.4">SFET</text>
<text x="106.5" y="198.6">logic</text>
<text x="85.1" y="208">9V</text>
<text x="95.8" y="204.4">OSC</text>
<text x="108.5" y="208.2">S</text>
<text x="66.1" y="211.8">5µA</text>
<text x="79.8" y="212.2">1mA</text>
<text x="108.5" y="212.9">R</text>
<text x="112.1" y="210.9">Q</text>
<text x="82" y="218.7">2.5R</text>
<text x="84.8" y="221.3">1R</text>
<text x="94.6" y="220.3">+</text>
<text x="94.8" y="216.2">−</text>
<text x="104.4" y="218.1">L.E.B</text>
<text x="75.2" y="226.8">+</text>
<text x="102.7" y="224.8">0.1V</text>
<text x="66.2" y="231.4">7.5V</text>
<text x="75.4" y="231.3">−</text>
<text x="121.1" y="231">S</text>
<text x="124.4" y="233.3">Q</text>
<text x="75.2" y="237.2">+</text>
<text x="87.3" y="237.1">Thermal S/D</text>
<text x="121.2" y="235.2">R</text>
<text x="66.4" y="241.9">27V</text>
<text x="75.4" y="241.6">−</text>
<text x="80.6" y="243.8">OVER VOLTAGE S/D</text>
<text x="115.6" y="240.9">Power on reset</text>
</g>
</svg>
